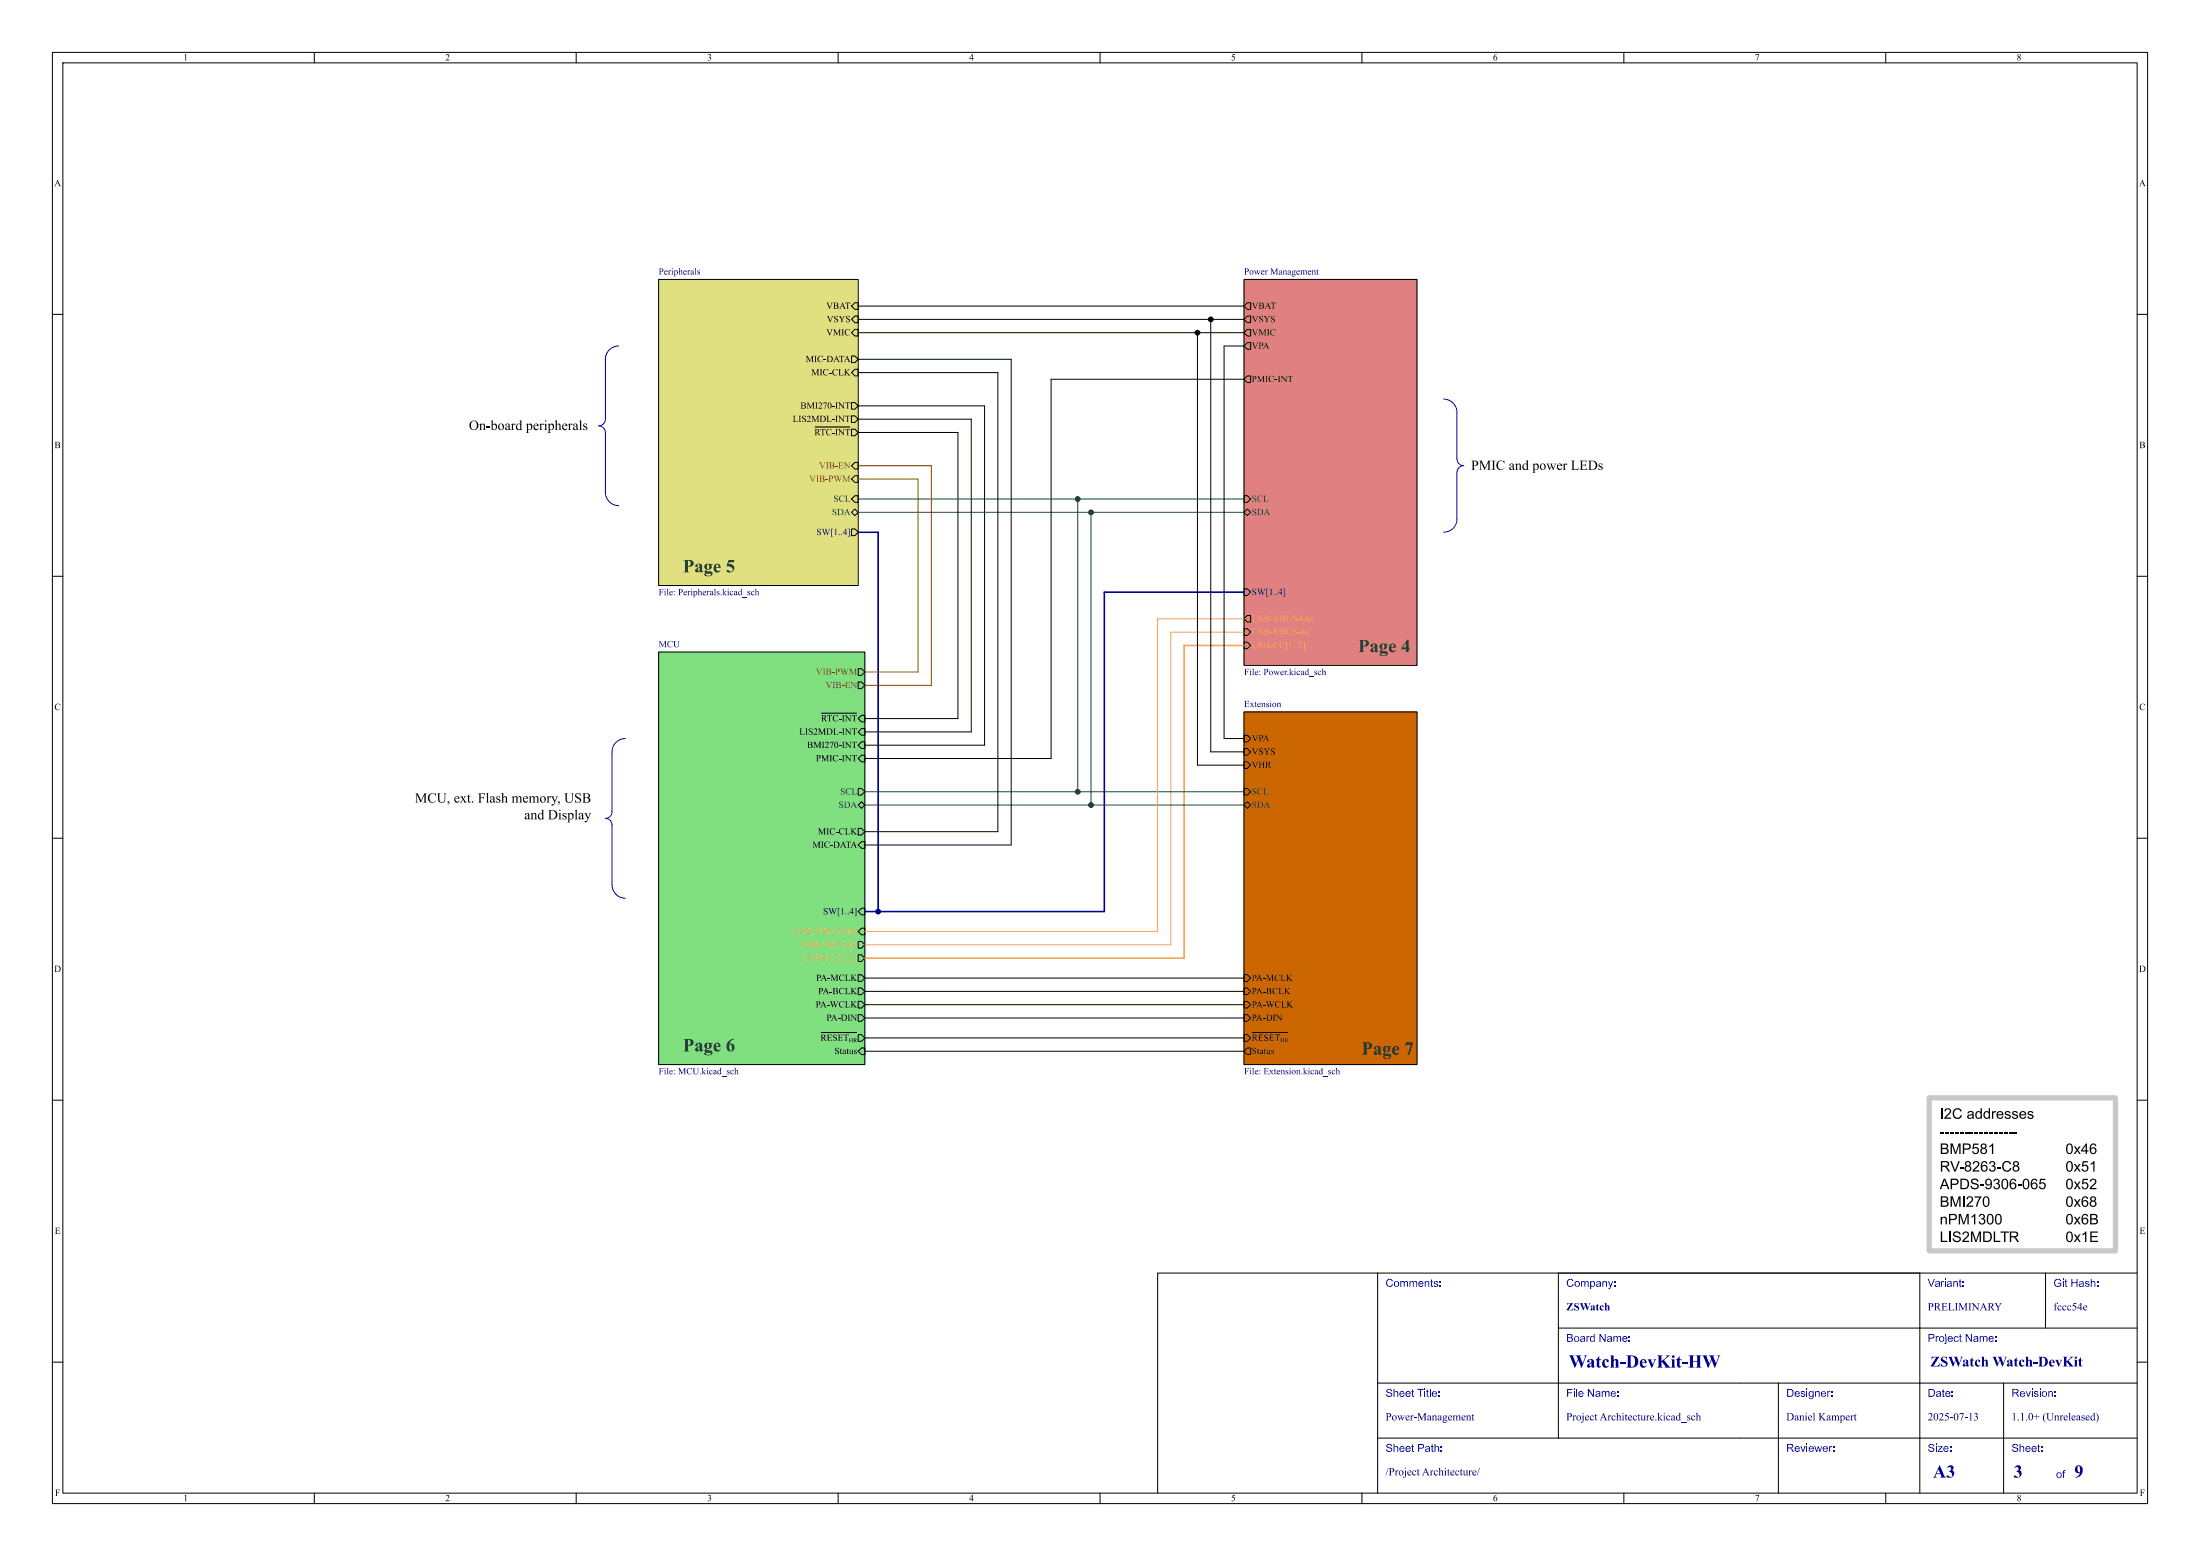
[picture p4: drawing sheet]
<svg xmlns="http://www.w3.org/2000/svg" width="420mm" height="297mm" viewBox="0 0 420 297" stroke-linecap="round" stroke-linejoin="round" font-family="sans-serif">
<g fill="none" stroke="#000" stroke-width=".19">
<path d="M10 10h400v277h-400zM12 12h396v273h-396zM60 10v2M110 10v2M160 10v2M210 10v2M260 10v2M310 10v2M360 10v2M10 60h2M408 60h2M10 110h2"/>
<path d="M408 110h2M237.5 135.9h33v67.3h-33zM10 160h2M237.5 142.9h.6l.7 .6-.7 .6h-.6zM237.5 140.3h.6l.7 .7-.7 .6h-.6zM237.5 145.4h.6l.7 .7-.7 .6h-.6zM237.5 150.5h.6l.7 .6-.7 .7h-.6zM237.5 153.7l.6-.7 .7 .7-.7 .6zM408 160h2M237.5 197.5h.6l.7 .6-.7 .7h-.6zM237.5 193.7h.6l.7 .6-.7 .6h-.6zM237.5 191.1h.6l.7 .7-.7 .6h-.6z"/>
<path d="M237.5 188.6h.6l.7 .6-.7 .7h-.6zM237.5 186.1h.6l.7 .6-.7 .6h-.6zM239.1 197.1h6.7M10 210h2M238.1 200h.7v1.3h-.7l-.6-.6zM408 210h2M263 243v42M297.5 253.5h110.5M297.5 243v31.5M366.5 243v42M390.5 243v10.5M408 243h-187v42"/>
<path d="M10 260h2M263 274.5h145M263 264h145M339.5 264v21M382.5 264v21M408 260h2M60 285v2M110 285v2M160 285v2M210 285v2M260 285v2M310 285v2"/>
<path d="M360 285v2"/>
</g>
<path d="M237.5 135.9h33v67.3h-33z" fill="#c60" stroke="#c60" stroke-width=".19"/>
<path d="M125.7 53.3h38.1v58.5h-38.1z" fill="#e0e080" stroke="#e0e080" stroke-width=".19"/>
<path d="M237.5 53.3h33v73.7h-33z" fill="#e08080" stroke="#e08080" stroke-width=".19"/>
<path d="M125.7 124.5h39.4v78.7h-39.4z" fill="#80e080" stroke="#80e080" stroke-width=".19"/>
<path d="M239 197.5l.8 .1 .1 .3-.3 .2 .6 .5h-.4l-.4-.5h-.1v.4l.2 .1h-.5l.1-.1v-.9h.2v.4a.27 .27 0 0 0 .4-.2 .27 .27 0 0 0-.4-.2zM240.2 197.5h.9v.2l-.1-.2h-.5v.5h.4l.1-.2v.4l-.1-.1h-.4v.4l.4 .1 .3-.3-.1 .3h-.9l.1-.2v-.8zM241.4 197.5l.6-.1v.4a.24 .24 0 0 0-.1-.3 .24 .24 0 0 0-.3 .1 .24 .24 0 0 0 0 .3l.2 .1a.39 .39 0 0 1 .2 .5 .39 .39 0 0 1-.6 .1v-.3a.28 .28 0 0 0 .2 .4 .29 .29 0 0 0 .3-.5l-.5-.3zM242.2 197.5h1v.2l-.2-.2h-.4v.5h.3l.2-.2v.4l-.2-.1h-.3v.4l.4 .1 .3-.3-.1 .3h-1l.2-.2v-.8zM243.4 197.5h.9v.2l-.1-.1-.3-.1v1l.2 .1h-.5l.1-.1 .1-1-.3 .1-.2 .1zM244.4 198.2h.3l-.1 .3h.4l-.1-.3h.3l-.1 .1 .1 .6h-.3l.1-.3h-.4l.1 .3h-.3l.1-.1zM245.2 198.2l.6 .1v.2l-.2 .1 .4 .3h-.2l-.3-.3-.1 .3h.1h-.3l.1-.7h.1v.3a.2 .2 0 0 0 .3-.2 .21 .21 0 0 0-.4-.1z" fill="#000"/>
<g fill="#000084">
<path d="M239 203.9l.3-.1v1.1l.1 .2h-.4l.2-.2v-.7z"/>
<path d="M248.8 203.9l.2-.1v.8l.3-.3h.3l-.4 .3 .4 .5h-.3l-.3-.5 .2 .5h-.4l.1-.2v-.9z"/>
<path d="M252.2 203.9l.3-.1v1.1l.1 .1-.6 .1a.23 .23 0 0 1-.2-.2 .23 .23 0 0 1 .1-.3l.1 .3h.3l-.1-.6h-.2l-.1 .3h-.1l.2-.3h.3v-.3z"/>
<path d="M255 203.9l.2-.1v.6l.3-.2 .2 .1 .1 .8h-.4l.2-.2-.2-.6-.2 .2 .1 .5 .1 .1h-.4l.1-.2v-.7z"/>
<circle cx="238.7" cy="203.9" r=".09"/>
<circle cx="246.3" cy="203.9" r=".09"/>
<circle cx="249.9" cy="203.9" r=".09"/>
</g>
<g fill="none" stroke="#000" stroke-width=".19">
<path d="M125.7 53.3h38.1v58.5h-38.1zM163.2 57.8h.6v1.3h-.6l-.6-.7zM162.6 79.4h.6l.6 .6-.6 .6h-.6zM162.6 76.8h.6l.6 .7-.6 .6h-.6zM162.6 67.9h.6l.6 .7-.6 .6h-.6zM163.2 70.5h.6v1.3h-.6l-.6-.7zM163.2 60.3h.6v1.3h-.6l-.6-.6zM163.2 62.9h.6v1.2h-.6l-.6-.6zM155.6 81.5h6.6M162.6 97.8l.6-.6 .6 .6-.6 .6zM163.2 94.6h.6v1.3h-.6l-.6-.6zM163.2 88.3h.6v1.2h-.6l-.6-.6z"/>
<path d="M163.2 90.8h.6v1.3h-.6l-.6-.7zM162.6 101h.6l.6 .6-.6 .6h-.6z"/>
</g>
<g fill="#000084">
<path d="M127.3 112.5l.2-.1v1.1l.2 .1h-.4l.1-.1v-.8z"/>
<path d="M133.2 112.5l.3-.1v.6l.2-.2 .2 .1 .2 .7h-.4l.1-.2-.1-.5-.2 .1v.5l.1 .1h-.4l.1-.1v-.8z"/>
<path d="M136.3 112.5l.3-.1v1.1l.1 .1h-.4l.1-.1v-.8z"/>
<path d="M137.9 112.5l.3-.1v.8l.2-.4h.3l-.4 .3 .5 .5h-.4l-.2-.4 .1 .4h-.4l.1-.2v-.9z"/>
<path d="M141.3 112.5l.3-.1v1.1h.1l-.6 .1a.23 .23 0 0 1-.2-.2 .23 .23 0 0 1 .1-.2l.2 .3h.2l-.1-.6h-.1l-.2 .3h-.1l.2-.4 .3 .1v-.4z"/>
<path d="M144.1 112.5l.3-.1v.6l.2-.2 .2 .1 .2 .7h-.4l.1-.2-.1-.5-.2 .1v.5l.1 .1h-.4l.1-.1v-.8z"/>
<circle cx="127" cy="112.5" r=".09"/>
<circle cx="132.1" cy="112.5" r=".09"/>
<circle cx="139" cy="112.5" r=".09"/>
</g>
<path d="M237.5 53.3h33v73.7h-33zM238.1 57.8h.7v1.3h-.7l-.6-.7zM238.1 71.8h.7v1.2h-.7l-.6-.6zM238.1 60.3h.7v1.3h-.7l-.6-.6zM238.1 62.9h.7v1.2h-.7l-.6-.6zM238.1 65.4h.7v1.3h-.7l-.6-.7zM237.5 94.6h.6l.7 .7-.7 .6h-.6zM237.5 97.8l.6-.6 .7 .6-.7 .6zM237.5 112.4h.6l.7 .6-.7 .7h-.6zM238.1 117.5h.7v1.2h-.7l-.6-.6zM237.5 120h.6l.7 .7-.7 .6h-.6zM237.5 122.6h.6l.7 .6-.7 .6h-.6z" fill="none" stroke="#000" stroke-width=".19"/>
<g fill="#000084">
<path d="M239 127.7l.3-.1v1.1l.1 .2h-.4l.2-.2v-.7z"/>
<path d="M246.1 127.7l.3-.1v.8l.2-.3h.3l-.4 .3 .5 .5h-.4l-.2-.5 .1 .5h-.4l.1-.2v-.9z"/>
<path d="M249.5 127.7l.3-.1v1.1l.1 .1-.6 .1a.23 .23 0 0 1-.2-.2 .23 .23 0 0 1 .2-.3l.1 .3h.3l-.1-.6h-.2l-.1 .3h-.2l.2-.3h.4l-.1-.3z"/>
<path d="M252.3 127.7l.3-.1v.6l.2-.2 .2 .1 .2 .8h-.4l.1-.2-.1-.6-.2 .2v.5l.1 .1h-.4l.1-.2v-.7z"/>
<circle cx="238.7" cy="127.7" r=".09"/>
<circle cx="247.2" cy="127.7" r=".09"/>
</g>
<g fill="none" stroke="#000" stroke-width=".19">
<path d="M125.7 124.5h39.4v78.7h-39.4zM156.9 136.1h6.6M163.8 130.2h.7l.6 .6-.6 .6h-.7zM163.8 127.6h.7l.6 .7-.6 .6h-.7zM164.5 139.1h.6v1.2h-.6l-.7-.6zM163.8 150.5h.7l.6 .6-.6 .7h-.7zM163.8 158.1h.7l.6 .7-.6 .6h-.7zM163.8 153.7l.7-.7 .6 .7-.6 .6zM164.5 141.6h.6v1.3h-.6l-.7-.7zM164.5 144.1h.6v1.3h-.6l-.7-.6zM163.8 179.7h.7l.6 .6-.6 .7h-.7zM164.5 160.7h.6v1.2h-.6l-.7-.6z"/>
<path d="M164.5 177.2h.6v1.2h-.6l-.7-.6zM164.5 173.4h.6v1.2h-.6l-.7-.6zM156.8 197.1h6.7M163.8 182.2h.7l.6 .7-.6 .6h-.7zM163.8 193.7h.7l.6 .6-.6 .6h-.7zM163.8 191.1h.7l.6 .7-.6 .6h-.7zM163.8 188.6h.7l.6 .6-.6 .7h-.7zM163.8 186.1h.7l.6 .6-.6 .6h-.7zM164.5 200h.6v1.3h-.6l-.7-.6z"/>
</g>
<g fill="#000084">
<path d="M127.3 203.9l.2-.1v1.1l.2 .2h-.4l.1-.2v-.7z"/>
<path d="M133.9 203.9l.3-.1v.8l.2-.3h.4l-.4 .3 .4 .5h-.4l-.2-.5 .1 .5h-.4l.2-.2v-.9z"/>
<path d="M137.4 203.9l.2-.1 .1 1.1 .1 .1-.7 .1a.23 .23 0 0 1-.1-.2 .23 .23 0 0 1 .1-.3l.1 .3h.3l-.1-.6h-.2l-.1 .3h-.1l.2-.3h.3v-.3z"/>
<path d="M140.2 203.9l.2-.1v.6l.2-.2 .2 .1 .2 .8h-.4l.2-.2-.2-.6-.2 .2v.5l.2 .1h-.4l.1-.2v-.7z"/>
<circle cx="127" cy="203.9" r=".09"/>
<circle cx="135.1" cy="203.9" r=".09"/>
</g>
<path d="M118.1 66a2.54 2.54 0 0 0-2.5 2.6v11.4a1.28 1.28 0 0 1-1.3 1.3 1.28 1.28 0 0 1 1.3 1.3v11.4a2.56 2.56 0 0 0 2.5 2.5M275.6 76.2a2.56 2.56 0 0 1 2.6 2.5M278.1 78.7l.1 8.9a1.28 1.28 0 0 0 1.2 1.3 1.28 1.28 0 0 0-1.2 1.2l-.1 9M278.2 99a2.54 2.54 0 0 1-2.6 2.6M119.4 141a2.54 2.54 0 0 0-2.6 2.5v11.4a1.28 1.28 0 0 1-1.2 1.3 1.28 1.28 0 0 1 1.2 1.3v11.4a2.56 2.56 0 0 0 2.6 2.6" fill="none" stroke="#0000c2" stroke-width=".19"/>
<path d="M163.8 101.6h3.8v72.4M237.5 113h-26.7v61h-45.7" fill="none" stroke="#000084" stroke-width=".3"/>
<path d="M237.5 123.2h-11.4v59.7h-61" fill="none" stroke="#ffa049" stroke-width=".3"/>
<path d="M163.8 97.8h73.7M163.8 95.3h73.7M205.7 95.3v55.8M208.3 97.8v55.9M165.1 153.7h72.4M165.1 151.1h72.4" fill="none" stroke="#004848" stroke-width=".19"/>
<g fill="none" stroke="#000" stroke-width=".19">
<path d="M163.8 58.4h73.7M163.8 68.6h29.2v92.7h-27.9M163.8 77.5h24.2v64.7h-22.9M163.8 63.5h73.7M163.8 71.1h26.7v87.7h-25.4M163.8 61h73.7M228.6 63.5v82.6h8.9M231.1 61v82.5h6.4M237.5 66h-3.8v75h3.8M237.5 72.4h-36.8v72.4h-35.6M163.8 80h21.6v59.7h-20.3M163.8 82.6h19.1v54.6h-17.8"/>
<path d="M165.1 186.7h72.4M165.1 194.3h72.4M165.1 189.2h72.4M165.1 198.1h72.4M165.1 191.8h72.4M165.1 200.7h72.4"/>
</g>
<path d="M237.5 118.1h-16.5v59.7h-55.9M237.5 120.7h-14v59.6h-58.4" fill="none" stroke="#ffa049" stroke-width=".19"/>
<path d="M163.8 88.9h14v41.9h-12.7M163.8 91.4h11.5v36.9h-10.2" fill="none" stroke="#804d00" stroke-width=".19"/>
<path d="M368.3 209.6h35.6v29.2h-35.6z" fill="none" stroke="#c8c8c8" stroke-width="1"/>
<path d="M370.7 211.5v2.1M372.2 235.1v2M374.9 228.3v2.1" fill="none" stroke="#000" stroke-width=".26"/>
<g fill="#000">
<path d="M93.7 80.4l.4-.2v.9a.52 .52 0 0 1 .8 0 .52 .52 0 0 1-.1 .8 .62 .62 0 0 1-.9 .1v-.8h.2v.7a.4 .4 0 0 0 .5 0 .4 .4 0 0 0 .1-.5 .33 .33 0 0 0-.3-.4 .33 .33 0 0 0-.3 .2h-.2l-.1-.7zM99.1 80.4l.4-.2v1.7l.2 .1-.4 .1v-.2a.5 .5 0 0 1-.6 .1 .5 .5 0 0 1-.2-.6h.2l.1 .3a.33 .33 0 0 0 .2 .2 .33 .33 0 0 0 .3 0v-.7a.33 .33 0 0 0-.4-.3 .33 .33 0 0 0-.2 .5h-.2a.55 .55 0 0 1 .8-.5v-.5zM105.9 80.4l.4-.2v.9a.38 .38 0 0 1 .5-.2 .38 .38 0 0 1 .2 .5v.6l.2 .1h-.6l.2-.2v-.7a.24 .24 0 0 0-.2-.2 .24 .24 0 0 0-.3 .2v.8l.2 .1h-.6l.2-.2v-1.2v-.3zM110.5 80.4l.5-.2v1.7l.1 .2h-.5l.1-.2v-1.2v-.3zM291.3 88l.4-.2v1.7l.2 .1-.4 .1v-.1a.5 .5 0 0 1-.7 0 .5 .5 0 0 1-.2-.6h.3v.3a.33 .33 0 0 0 .2 .3 .33 .33 0 0 0 .4-.1v-.6a.33 .33 0 0 0-.5-.3 .33 .33 0 0 0-.1 .4h-.3a.55 .55 0 0 1 .9-.4l-.1-.6zM92.8 151.5l.4-.2v1.7l.2 .2h-.6l.2-.2v-1.2l-.1-.3zM95.7 151.5l.4-.2v.9a.38 .38 0 0 1 .5-.2 .38 .38 0 0 1 .2 .5v.6l.2 .1h-.6l.2-.1v-.8a.24 .24 0 0 0-.3-.2 .24 .24 0 0 0-.2 .2v.8l.2 .1h-.6l.2-.2v-1.2l-.1-.3zM103.3 154.7l.4-.2v1.7l.2 .1-.4 .1v-.1a.5 .5 0 0 1-.6 0 .5 .5 0 0 1-.2-.6h.2v.3a.33 .33 0 0 0 .3 .3 .33 .33 0 0 0 .3-.1v-.6a.33 .33 0 0 0-.4-.3 .33 .33 0 0 0-.2 .4h-.2a.55 .55 0 0 1 .8-.4v-.6zM109.7 154.7l.4-.2v1.7l.2 .2h-.6l.2-.2v-1.2v-.3zM370.4 216.1h.7v.2h-.7zM371.3 216.1h.8v.2h-.8zM370.5 218.3h.8a.51 .51 0 0 1 .6 .3 .51 .51 0 0 1-.3 .6 .57 .57 0 0 1 .4 .7 .57 .57 0 0 1-.7 .4h-.8v-.3h.8a.37 .37 0 0 0 .4-.3 .37 .37 0 0 0-.5-.4h-.4v.7h-.3v-.9h.7a.32 .32 0 0 0 .4-.2 .32 .32 0 0 0-.2-.4h-.6v.6h-.3z"/>
<path d="M372.3 216.1h.7v.2h-.7zM371.4 211.7a.64 .64 0 0 1 1 .1 .64 .64 0 0 1-.3 .9l-.6 .6h1v.3h-1.3a1.96 1.96 0 0 1 .9-1.2 .39 .39 0 0 0-.1-.7 .39 .39 0 0 0-.5 .4h-.3zM373.2 216.1h.7v.2h-.7zM374.1 216.1h.8v.2h-.8zM373 211.8a.88 .88 0 0 1 1.5 .3l-.3 .1a.65 .65 0 0 0-.8-.4 .65 .65 0 0 0-.3 .9 .62 .62 0 0 0 .5 .6 .62 .62 0 0 0 .7-.5l.2 .1a.95 .95 0 0 1-1.2 .6 .95 .95 0 0 1-.5-1.4zM375 216.1h.8v.2h-.8zM374.7 218.3h.8a.61 .61 0 0 1 .7 .5 .61 .61 0 0 1-.7 .6h-.5v.9h-.3v-1.1h.8a.37 .37 0 0 0 .5-.3 .37 .37 0 0 0-.5-.4h-.5v.7h-.3zM376 216.1h.7v.2h-.7zM375.7 212.2a.65 .65 0 0 1 .9-.1 .65 .65 0 0 1 .2 .8l.1 .7h-.3v-.2a.57 .57 0 0 1-.6 .2 .57 .57 0 0 1-.5-.4h.3l.3 .2a.44 .44 0 0 0 .4-.6l-1 .4a.65 .65 0 0 1 .9-.5 .22 .22 0 0 0 .1-.3 .22 .22 0 0 0-.3-.1h-.3l-.1 .2h-.2zM376.7 218.3h1v.2h-.8l-.1 .6a.66 .66 0 0 1 .9 .3 .66 .66 0 0 1-.4 .9 .66 .66 0 0 1-.8-.6h.2a.45 .45 0 0 0 .6 .3 .45 .45 0 0 0 .2-.6 .45 .45 0 0 0-.6-.2l-.4 .1zM376.9 216.1h.8v.2h-.8zM377.8 216.1h.8v.2h-.8z"/>
<path d="M377.3 212.2a.54 .54 0 0 1 .8 .1v-.8h.2v2.1h-.2v-.2a.6 .6 0 0 1-.7 .1 .6 .6 0 0 1-.3-.7h.2a.43 .43 0 0 0 .5 .6 .43 .43 0 0 0 .3-.7 .4 .4 0 0 0-.5-.4 .4 .4 0 0 0-.3 .5h-.2zM378.8 216.1h.7v.2h-.7zM378.3 218.4a.53 .53 0 0 1 .8 0 .53 .53 0 0 1-.1 .8 .63 .63 0 0 1 0 1.1 .63 .63 0 0 1-1-.6h.3a.41 .41 0 0 0 .6 .4 .41 .41 0 0 0 .1-.7 .41 .41 0 0 0-.7 .2v.1h-.3l.1-.3 .3-.2-.3-.4h.3a.33 .33 0 0 0 .4 .3 .33 .33 0 0 0 .1-.6 .33 .33 0 0 0-.5 .2l-.3 .1zM379.7 216.1h.8v.2h-.8zM378.8 212.2a.54 .54 0 0 1 .9 .1v-.8h.2v2.1h-.2v-.2a.6 .6 0 0 1-.8 .1 .6 .6 0 0 1-.3-.7h.3a.43 .43 0 0 0 .5 .6 .43 .43 0 0 0 .3-.7 .4 .4 0 0 0-.5-.4 .4 .4 0 0 0-.3 .5h-.3zM380.3 212.1h.2v.2l.2-.2h.3v.3a.33 .33 0 0 0-.4 0 .33 .33 0 0 0-.1 .4v.8h-.2zM380.6 216.1h.8v.2h-.8zM381.6 216.1h.7v.2h-.7zM381.3 212.3a.68 .68 0 0 1 .8-.2 .68 .68 0 0 1 .4 .8h-1.1a.42 .42 0 0 0 .3 .5 .42 .42 0 0 0 .5-.3h.3a.69 .69 0 0 1-.9 .4 .69 .69 0 0 1-.5-.8h1.1a.41 .41 0 0 0-.4-.4 .41 .41 0 0 0-.4 .4h-.3zM382.5 216.1h.8v.2h-.8zM382.8 212.2l.2-.1a.57 .57 0 0 1 .8 .4h-.2l-.2-.2h-.2l-.2 .1 .1 .2a.62 .62 0 0 1 .8 .6 .64 .64 0 0 1-.7 .4 .64 .64 0 0 1-.5-.5h.2a.32 .32 0 0 0 .4 .3 .32 .32 0 0 0 .3-.4 .71 .71 0 0 1-.9-.6zM383.4 216.1h.8v.2h-.8z"/>
<path d="M384.2 212.2l.2-.1a.57 .57 0 0 1 .8 .4h-.2l-.2-.2h-.3l-.1 .1 .1 .2a.62 .62 0 0 1 .8 .6 .64 .64 0 0 1-.7 .4 .64 .64 0 0 1-.5-.5h.2a.32 .32 0 0 0 .4 .3 .32 .32 0 0 0 .2-.4 .71 .71 0 0 1-.8-.6zM384.4 216.1h.7v.2h-.7zM385.7 212.3a.68 .68 0 0 1 .8-.2 .68 .68 0 0 1 .3 .8h-1.1a.42 .42 0 0 0 .4 .5 .42 .42 0 0 0 .5-.3h.2a.69 .69 0 0 1-.9 .4 .69 .69 0 0 1-.4-.8h1.1a.41 .41 0 0 0-.4-.4 .41 .41 0 0 0-.4 .4h-.3zM387.2 212.2l.2-.1a.57 .57 0 0 1 .8 .4h-.3l-.1-.2h-.3l-.2 .1 .1 .2a.62 .62 0 0 1 .8 .6 .64 .64 0 0 1-.6 .4 .64 .64 0 0 1-.6-.5h.3a.32 .32 0 0 0 .3 .3 .32 .32 0 0 0 .3-.4 .71 .71 0 0 1-.8-.6zM394.7 218.4a.71 .71 0 0 1 .9 0 .71 .71 0 0 1 .1 .9 .7 .7 0 0 1-.2 .8 .7 .7 0 0 1-.9 0l-.2-.8h.3a.51 .51 0 0 0 0 .6 .51 .51 0 0 0 .5 .2 1.08 1.08 0 0 0-.1-1.6 .58 .58 0 0 0-.4 .8h-.3v-.3zM398.2 218.3h.2v1.3h.3v.2h-.3v.5h-.2v-.5h-.9v-.2h.9v-.9l-.7 .9h-.2zM399.2 218.4l.2-.1a.57 .57 0 0 1 .8 .5h-.2a.42 .42 0 0 0-.6-.3 .42 .42 0 0 0-.2 .5v.2a.64 .64 0 0 1 .9 .1 .64 .64 0 0 1-.2 1 .64 .64 0 0 1-.9-.4l-.1-.3h.3a.41 .41 0 0 0 .6 .4 .41 .41 0 0 0 .1-.7 .41 .41 0 0 0-.7 .2v.1h-.3a1.41 1.41 0 0 1 .3-1.2zM370.5 232.3h.2v.2a.52 .52 0 0 1 .6-.3 .52 .52 0 0 1 .4 .6v.9h-.3v-.9a.36 .36 0 0 0-.4-.4 .36 .36 0 0 0-.3 .5v.8h-.2zM370.5 235.1h.3v1.7h1v.3h-1.3zM370.5 228.3h.8a.51 .51 0 0 1 .6 .3 .51 .51 0 0 1-.3 .7 .57 .57 0 0 1 .4 .7 .57 .57 0 0 1-.7 .4h-.8v-.3h.8a.37 .37 0 0 0 .4-.4 .37 .37 0 0 0-.5-.3h-.4v.7h-.3v-.9h.7a.32 .32 0 0 0 .4-.2 .32 .32 0 0 0-.2-.4h-.6v.6h-.3zM370.5 221.6h.9a.56 .56 0 0 1 .7 .5 .56 .56 0 0 1-.5 .6l.7 .9h-.3l-.6-.8-.3-.1h-.3v.9h-.3v-1.1h.9a.35 .35 0 0 0 .4-.3 .35 .35 0 0 0-.4-.4h-.6v.7h-.3zM371.1 225h.3l.8 2h-.3l-.3-.6h-.8l-.2 .6h-.3l.3-.8h1l-.4-1-.3 1h-.3z"/>
<path d="M372.4 218.3h.4l.5 1.7 .6-1.7h.4v2h-.3v-1.7l-.6 1.7h-.2l-.6-1.7v1.7h-.2zM372.4 228.3h.4l.5 1.8 .6-1.8h.4v2.1h-.3v-1.7l-.6 1.7h-.2l-.6-1.8v1.8h-.2zM373 235.2l.4-.2a.69 .69 0 0 1 .9 .6h-.3a.44 .44 0 0 0-.4-.4 .44 .44 0 0 0-.4 .5v.1a1.18 1.18 0 0 1 1.1 .6 .8 .8 0 0 1-.7 .7 .8 .8 0 0 1-.8-.7h.2a.55 .55 0 0 0 .5 .5 .55 .55 0 0 0 .6-.5l-.2-.2a.87 .87 0 0 1-1.1-.6zM372.1 231.7h.7a.61 .61 0 0 1 .8 .6 .61 .61 0 0 1-.8 .6h-.5v.8h-.2v-1h.8a.37 .37 0 0 0 .4-.4 .37 .37 0 0 0-.5-.4h-.5v.8h-.2zM372.3 221.6h.3l.6 1.8 .7-1.8h.2l-.7 2h-.3zM372.4 225h.7a.61 .61 0 0 1 .8 .6 .61 .61 0 0 1-.7 .6h-.6v.8h-.2v-1.1h.8a.37 .37 0 0 0 .4-.3 .37 .37 0 0 0-.4-.4h-.6v.7h-.2zM373.9 231.7h.4l.6 1.7 .6-1.7h.3v2h-.2v-1.7l-.6 1.7h-.2l-.6-1.7v1.7h-.3zM374.1 222.8h.8v.2h-.8zM374.2 225h.7a1.01 1.01 0 0 1 1 1 1.01 1.01 0 0 1-.9 1h-.8v-.2h.7a.77 .77 0 0 0 .7-.8 .77 .77 0 0 0-.7-.8h-.4v1.6h-.3zM375.3 221.8a.53 .53 0 0 1 .8-.1 .53 .53 0 0 1-.1 .8 .63 .63 0 0 1 0 1.1 .63 .63 0 0 1-1-.6h.3a.41 .41 0 0 0 .6 .4 .41 .41 0 0 0 .1-.7 .41 .41 0 0 0-.7 .2v.1h-.3l.1-.3 .3-.2-.3-.4h.3a.33 .33 0 0 0 .4 .3 .33 .33 0 0 0 .1-.5 .33 .33 0 0 0-.5 .1l-.3 .1zM374.8 235.2a.64 .64 0 0 1 1 .1 .64 .64 0 0 1-.2 .9l-.7 .6h1v.3h-1.3a1.96 1.96 0 0 1 .9-1.2 .39 .39 0 0 0-.1-.6 .39 .39 0 0 0-.5 .4l-.3-.1zM376.4 225.1l.4-.1a.69 .69 0 0 1 .9 .6h-.2a.44 .44 0 0 0-.5-.5 .44 .44 0 0 0-.4 .6 1.18 1.18 0 0 1 1.2 .6 .8 .8 0 0 1-.8 .7 .8 .8 0 0 1-.8-.7h.2a.55 .55 0 0 0 .5 .5 .55 .55 0 0 0 .6-.4l-.2-.2a.87 .87 0 0 1-1-.7z"/>
<path d="M376.3 235.1h.4l.5 1.7 .6-1.7h.4v2h-.3v-1.7l-.6 1.7h-.2l-.6-1.7v1.7h-.2zM375.6 228.5a.64 .64 0 0 1 1 .1 .64 .64 0 0 1-.3 .9l-.6 .6h1v.3h-1.3l.3-.6a1.03 1.03 0 0 0 .7-1.1 .39 .39 0 0 0-.5-.1 .39 .39 0 0 0-.2 .3h-.3zM377 228.4h1.3l-.6 1.2-.2 .8h-.3l.1-.6 .6-1.2h-.9zM376.4 232.2l.7-.5v2h-.3v-1.6l-.4 .3zM378 231.8a.54 .54 0 0 1 .8 0 .54 .54 0 0 1-.1 .8 .62 .62 0 0 1 0 1.1 .62 .62 0 0 1-1-.5l.3-.1a.4 .4 0 0 0 .4 .4 .4 .4 0 0 0 .4-.5 .4 .4 0 0 0-.6-.2v-.3a.35 .35 0 0 0 .5-.2 .35 .35 0 0 0-.4-.4 .35 .35 0 0 0-.3 .4l-.3-.1zM376.8 221.8a.64 .64 0 0 1 1 0 .64 .64 0 0 1-.3 1l-.6 .6h1v.2h-1.3a1.96 1.96 0 0 1 .9-1.1 .39 .39 0 0 0-.1-.7 .39 .39 0 0 0-.5 .4h-.3zM378 226.1h.8v.3h-.8zM378.4 221.8l.2-.1a.57 .57 0 0 1 .8 .4h-.2a.42 .42 0 0 0-.6-.3 .42 .42 0 0 0-.2 .6v.2a.64 .64 0 0 1 .9 .1 .64 .64 0 0 1-.2 .9 .64 .64 0 0 1-.9-.4l-.1-.2h.3a.41 .41 0 0 0 .6 .3 .41 .41 0 0 0 .1-.7 .41 .41 0 0 0-.7 .3v.1h-.3a1.41 1.41 0 0 1 .3-1.2zM378.8 228.5a.71 .71 0 0 1 .8 0 .71 .71 0 0 1 .2 .9 .7 .7 0 0 1-.2 .8 .7 .7 0 0 1-.9 0l-.2-.8h.3a.51 .51 0 0 0 0 .5 .51 .51 0 0 0 .5 .2 1.08 1.08 0 0 0-.1-1.6 .58 .58 0 0 0-.4 .9h-.3v-.3zM378.6 235.1h.7a1.01 1.01 0 0 1 1 1 1.01 1.01 0 0 1-1 1h-.7v-.3h.7a.77 .77 0 0 0 .7-.7 .77 .77 0 0 0-.7-.8h-.4v1.5h-.3zM379.9 221.7a.54 .54 0 0 1 .8 0 .54 .54 0 0 1-.1 .8 .62 .62 0 0 1 0 1.1 .62 .62 0 0 1-.9-.5h.2a.4 .4 0 0 0 .5 .3 .4 .4 0 0 0 .3-.5 .4 .4 0 0 0-.5-.2v-.2a.35 .35 0 0 0 .5-.3 .35 .35 0 0 0-.4-.4 .35 .35 0 0 0-.3 .4l-.3-.1zM379.1 225.2a.71 .71 0 0 1 .9-.1 .71 .71 0 0 1 .3 .8 .75 .75 0 0 1-.2 1 .75 .75 0 0 1-1-.1l-.1-.3h.2a.42 .42 0 0 0 .6 .3 .42 .42 0 0 0 .2-.6v-.1a.59 .59 0 0 1-.7 .2 .59 .59 0 0 1-.3-.6h.2a.4 .4 0 0 0 .6 .3 .4 .4 0 0 0 .1-.7 .4 .4 0 0 0-.7 .2v.2h-.2z"/>
<path d="M379.6 231.8a.71 .71 0 0 1 .8 .1 .71 .71 0 0 1 .2 .8 .7 .7 0 0 1-.2 .9 .7 .7 0 0 1-.9-.1l-.2-.8h.2a.51 .51 0 0 0 0 .6 .51 .51 0 0 0 .6 .2 1.08 1.08 0 0 0-.2-1.6 .58 .58 0 0 0-.4 .8h-.2v-.2zM379.8 218.8l.7-.5v2h-.2v-1.6l-.5 .3zM380.8 225.1a.54 .54 0 0 1 .8 0 .54 .54 0 0 1-.1 .8 .62 .62 0 0 1 0 1.1 .62 .62 0 0 1-1-.5l.3-.1a.4 .4 0 0 0 .4 .4 .4 .4 0 0 0 .4-.5 .4 .4 0 0 0-.6-.3v-.2a.35 .35 0 0 0 .5-.3 .35 .35 0 0 0-.4-.4 .35 .35 0 0 0-.3 .4h-.3zM380.6 235.1h.3v1.7h1v.3h-1.3zM381.2 222.8h.8v.2h-.8zM381.1 231.8a.71 .71 0 0 1 .9 .1 .71 .71 0 0 1 .1 .8 .7 .7 0 0 1-.2 .9 .7 .7 0 0 1-.9-.1l-.2-.8h.3a.51 .51 0 0 0 0 .6 .51 .51 0 0 0 .5 .2 1.08 1.08 0 0 0-.1-1.6 .58 .58 0 0 0-.4 .8h-.3v-.2zM381.9 235.1h1.6v.2h-.7v1.8h-.2v-1.8h-.7zM382.4 225.1a.71 .71 0 0 1 .8 .1 .71 .71 0 0 1 .2 .8 .7 .7 0 0 1-.2 .9 .7 .7 0 0 1-.9-.1l-.2-.8h.2a.51 .51 0 0 0 0 .6 .51 .51 0 0 0 .6 .2 1.08 1.08 0 0 0-.2-1.6 .58 .58 0 0 0-.4 .8h-.2v-.2zM382.5 221.9a.88 .88 0 0 1 1.4 .3h-.2a.65 .65 0 0 0-.9-.3 .65 .65 0 0 0-.3 .9 .62 .62 0 0 0 .5 .6 .62 .62 0 0 0 .7-.5l.3 .1a.95 .95 0 0 1-1.3 .6 .95 .95 0 0 1-.4-1.4zM383.9 225.1l.2-.1a.57 .57 0 0 1 .8 .5h-.2a.42 .42 0 0 0-.6-.3 .42 .42 0 0 0-.2 .5v.3a.64 .64 0 0 1 .9 0 .64 .64 0 0 1-.2 1 .64 .64 0 0 1-.9-.4l-.1-.3h.3a.41 .41 0 0 0 .6 .4 .41 .41 0 0 0 .1-.7 .41 .41 0 0 0-.7 .2v.1h-.3a1.41 1.41 0 0 1 .3-1.2zM383.7 235.1h.9a.56 .56 0 0 1 .7 .4 .56 .56 0 0 1-.6 .7l.7 .9h-.3l-.5-.8-.3-.1h-.4v.9h-.2v-1.2h.8a.35 .35 0 0 0 .5-.2 .35 .35 0 0 0-.4-.4h-.7v.6h-.2zM384.4 221.8a.53 .53 0 0 1 .9-.1 .53 .53 0 0 1-.2 .8 .63 .63 0 0 1 0 1.1 .63 .63 0 0 1-.9-.6h.3a.41 .41 0 0 0 .5 .4 .41 .41 0 0 0 .1-.7 .41 .41 0 0 0-.6 .2v.1h-.3l.1-.3 .3-.2-.3-.4h.2a.33 .33 0 0 0 .5 .3 .33 .33 0 0 0 .1-.5 .33 .33 0 0 0-.6 .1l-.2 .1z"/>
<path d="M385.2 226.1h.7v.3h-.7zM386.4 225.1a.71 .71 0 0 1 .9 .1 .71 .71 0 0 1 .1 .8 .7 .7 0 0 1-.2 .9 .7 .7 0 0 1-.9-.1l-.2-.8h.3a.51 .51 0 0 0 0 .6 .51 .51 0 0 0 .5 .2 1.08 1.08 0 0 0-.1-1.6 .58 .58 0 0 0-.4 .8h-.3v-.2zM388 225.1l.1-.1a.57 .57 0 0 1 .9 .5h-.3a.42 .42 0 0 0-.5-.3 .42 .42 0 0 0-.3 .5v.3a.64 .64 0 0 1 1 0 .64 .64 0 0 1-.3 1 .64 .64 0 0 1-.9-.4v-.3h.2a.41 .41 0 0 0 .6 .4 .41 .41 0 0 0 .1-.7 .41 .41 0 0 0-.6 .2l-.1 .1h-.2a1.41 1.41 0 0 1 .3-1.2zM389.5 225h1v.2h-.8l-.1 .6a.66 .66 0 0 1 .9 .3 .66 .66 0 0 1-.4 .9 .66 .66 0 0 1-.9-.5l.3-.1a.45 .45 0 0 0 .6 .3 .45 .45 0 0 0 .2-.6 .45 .45 0 0 0-.6-.2l-.4 .1zM394.7 221.7a.71 .71 0 0 1 .9 .1 .71 .71 0 0 1 .1 .8 .7 .7 0 0 1-.2 .9 .7 .7 0 0 1-.9 0l-.2-.9h.3a.51 .51 0 0 0 0 .6 .51 .51 0 0 0 .5 .2 1.08 1.08 0 0 0-.1-1.6 .58 .58 0 0 0-.4 .8h-.3v-.2zM394.7 225.1a.71 .71 0 0 1 .9 .1 .71 .71 0 0 1 .1 .8 .7 .7 0 0 1-.2 .9 .7 .7 0 0 1-.9-.1l-.2-.8h.3a.51 .51 0 0 0 0 .6 .51 .51 0 0 0 .5 .2 1.08 1.08 0 0 0-.1-1.6 .58 .58 0 0 0-.4 .8h-.3v-.2zM394.7 228.5a.71 .71 0 0 1 .9 0 .71 .71 0 0 1 .1 .9 .7 .7 0 0 1-.2 .8 .7 .7 0 0 1-.9 0l-.2-.8h.3a.51 .51 0 0 0 0 .5 .51 .51 0 0 0 .5 .2 1.08 1.08 0 0 0-.1-1.6 .58 .58 0 0 0-.4 .9h-.3v-.3zM394.7 231.8a.71 .71 0 0 1 .9 .1 .71 .71 0 0 1 .1 .8 .7 .7 0 0 1-.2 .9 .7 .7 0 0 1-.9-.1l-.2-.8h.3a.51 .51 0 0 0 0 .6 .51 .51 0 0 0 .5 .2 1.08 1.08 0 0 0-.1-1.6 .58 .58 0 0 0-.4 .8h-.3v-.2zM394.7 235.2a.71 .71 0 0 1 .9 0 .71 .71 0 0 1 .1 .9 .7 .7 0 0 1-.2 .8 .7 .7 0 0 1-.9 0l-.2-.8h.3a.51 .51 0 0 0 0 .6 .51 .51 0 0 0 .5 .2 1.08 1.08 0 0 0-.1-1.6 .58 .58 0 0 0-.4 .8h-.3v-.3zM395.9 218.8h.3l.3 .5 .4-.5h.3l-.5 .7 .5 .8h-.3l-.3-.6-.4 .6h-.3l.5-.8zM395.9 222.2h.3l.3 .5 .4-.5h.3l-.5 .7 .5 .7h-.3l-.3-.5-.4 .5h-.3l.5-.7zM395.9 225.5h.3l.3 .5 .4-.5h.3l-.5 .7 .5 .8h-.3l-.3-.6-.4 .6h-.3l.5-.8z"/>
<path d="M395.9 228.9h.3l.3 .5 .4-.5h.3l-.5 .7 .5 .8h-.3l-.3-.6-.4 .6h-.3l.5-.8zM395.9 232.3h.3l.3 .5 .4-.5h.3l-.5 .7 .5 .7h-.3l-.3-.6-.4 .6h-.3l.5-.7zM395.9 235.6h.3l.3 .5 .4-.5h.3l-.5 .7 .5 .8h-.3l-.3-.6-.4 .6h-.3l.5-.8zM397.6 221.6h1v.3h-.8l-.1 .5a.66 .66 0 0 1 .9 .3 .66 .66 0 0 1-.4 .9 .66 .66 0 0 1-.8-.5h.2a.45 .45 0 0 0 .6 .2 .45 .45 0 0 0 .2-.6 .45 .45 0 0 0-.6-.1l-.4 .1zM397.6 225h1v.2h-.8l-.1 .6a.66 .66 0 0 1 .9 .3 .66 .66 0 0 1-.4 .9 .66 .66 0 0 1-.8-.5l.2-.1a.45 .45 0 0 0 .6 .3 .45 .45 0 0 0 .2-.6 .45 .45 0 0 0-.6-.2l-.4 .1zM397.7 228.5l.1-.1a.57 .57 0 0 1 .8 .4h-.2a.42 .42 0 0 0-.5-.2 .42 .42 0 0 0-.3 .5v.2a.64 .64 0 0 1 1 .1 .64 .64 0 0 1-.3 .9 .64 .64 0 0 1-.9-.3v-.3h.2a.41 .41 0 0 0 .6 .3 .41 .41 0 0 0 .1-.6 .41 .41 0 0 0-.6 .2l-.1 .1h-.2a1.41 1.41 0 0 1 .3-1.2zM397.7 231.8l.1-.1a.57 .57 0 0 1 .8 .5h-.2a.42 .42 0 0 0-.5-.3 .42 .42 0 0 0-.3 .6v.2a.64 .64 0 0 1 1 .1 .64 .64 0 0 1-.3 .9 .64 .64 0 0 1-.9-.4v-.2h.2a.41 .41 0 0 0 .6 .3 .41 .41 0 0 0 .1-.7 .41 .41 0 0 0-.6 .2l-.1 .2h-.2a1.41 1.41 0 0 1 .3-1.3zM397.6 235.6l.7-.5v2h-.2v-1.6l-.5 .3zM399 235.1h1.5v.2h-1.2v.6h1.1v.2h-1.1v.7h1.2v.3h-1.5zM399.2 228.5a.53 .53 0 0 1 .8-.1 .53 .53 0 0 1-.1 .9 .63 .63 0 0 1 0 1.1 .63 .63 0 0 1-1-.6h.3a.41 .41 0 0 0 .6 .3 .41 .41 0 0 0 0-.7 .41 .41 0 0 0-.6 .3v.1h-.3l.1-.4 .3-.1-.3-.5h.3a.33 .33 0 0 0 .4 .3 .33 .33 0 0 0 .1-.5 .33 .33 0 0 0-.5 .2h-.3zM399.1 222.1l.8-.5v2h-.3v-1.5l-.5 .3zM399 231.7h.8a.51 .51 0 0 1 .6 .3 .51 .51 0 0 1-.3 .6 .57 .57 0 0 1 .4 .8 .57 .57 0 0 1-.7 .3h-.8v-.2h.8a.37 .37 0 0 0 .5-.4 .37 .37 0 0 0-.6-.3h-.4v.7h-.3v-1h.7a.32 .32 0 0 0 .5-.2 .32 .32 0 0 0-.3-.4h-.6v.6h-.3z"/>
<path d="M399.1 225.1a.64 .64 0 0 1 1 .1 .64 .64 0 0 1-.2 1l-.7 .6h1v.2h-1.3a1.96 1.96 0 0 1 .9-1.2 .39 .39 0 0 0-.1-.6 .39 .39 0 0 0-.5 .4h-.3z"/>
<circle cx="104.2" cy="80.4" r=".13"/>
</g>
<g fill="#000" stroke="#000" stroke-width=".19">
<circle cx="228.6" cy="63.5" r=".46"/>
<circle cx="231.1" cy="61" r=".46"/>
</g>
<g fill="#004848" stroke="#004848" stroke-width=".19">
<circle cx="208.3" cy="97.8" r=".46"/>
<circle cx="205.7" cy="95.3" r=".46"/>
<circle cx="205.7" cy="151.1" r=".46"/>
<circle cx="208.3" cy="153.7" r=".46"/>
</g>
<circle cx="167.6" cy="174" r=".46" fill="#000084" stroke="#000084" stroke-width=".19"/>
<g font-size="3.5" fill="#143c28">
<text x="130.4" y="109.7">Page5</text>
<text x="259.3" y="124.9">Page4</text>
<text x="130.4" y="201.1">Page6</text>
<text x="259.9" y="201.8">Page7</text>
</g>
<g font-size="3.5" fill="#00007f">
<text x="299.5" y="261.9">Watch-DevKit-HW</text>
<text x="369" y="282.9">A3</text>
<text x="384.4" y="282.9">3</text>
<text x="396" y="282.9">9</text>
</g>
<text font-size="2.8" fill="#00007f" x="368.5" y="261.6">ZSWatchWatch-DevKit</text>
<g font-size="2.7">
<text x="89.5" y="83.1">On-boardperipherals</text>
<text x="280.8" y="90.8">PMIC andpowerLEDs</text>
<text x="79.2" y="154.3">MCU, ext.Flashmemory,USB</text>
<text x="100.1" y="157.5">andDisplay</text>
</g>
<g font-size="2.1" fill="#00f">
<text x="264.5" y="246.2">Comments:</text>
<text x="299" y="246.2">Company:</text>
<text x="368" y="246.2">Variant:</text>
<text x="392" y="246.2">Git Hash:</text>
<text x="299" y="256.7">Board Name:</text>
<text x="368" y="256.7">Project Name:</text>
<text x="264.5" y="267.2">Sheet Title:</text>
<text x="299" y="267.2">File Name:</text>
<text x="341" y="267.2">Designer:</text>
<text x="368" y="267.2">Date:</text>
<text x="384" y="267.2">Revision:</text>
<text x="264.5" y="277.7">Sheet Path:</text>
<text x="341" y="277.7">Reviewer:</text>
<text x="368" y="277.7">Size:</text>
<text x="384" y="277.7">Sheet:</text>
<text x="392.5" y="282.7">of</text>
</g>
<g font-size="2.1" fill="#00007f">
<text x="299" y="250.7">ZSWatch</text>
<text x="368" y="250.7">PRELIMINARY</text>
<text x="392" y="250.7">fccc54e</text>
<text x="264.5" y="271.7">Power-Management</text>
<text x="299" y="271.7">ProjectArchitecture.kicad_sch</text>
<text x="341" y="271.7">DanielKampert</text>
<text x="368" y="271.7">2025-07-13</text>
<text x="384" y="271.7">1.1.0+(Unreleased)</text>
<text x="264.5" y="282.2">/ProjectArchitecture/</text>
</g>
<g font-size="1.8">
<text x="35" y="12">1</text>
<text x="85" y="12">2</text>
<text x="135" y="12">3</text>
<text x="185" y="12">4</text>
<text x="235" y="12">5</text>
<text x="285" y="12">6</text>
<text x="335" y="12">7</text>
<text x="385" y="12">8</text>
<text x="10.3" y="36">A</text>
<text x="408.3" y="36">A</text>
<text x="157.7" y="59.4">VBAT</text>
<text x="239" y="59.4">VBAT</text>
<text x="157.7" y="64.5">VMIC</text>
<text x="157.8" y="61.9">VSYS</text>
<text x="239" y="61.9">VSYS</text>
<text x="239" y="64.5">VMIC</text>
<text x="153.8" y="69.6">MIC-DATA</text>
<text x="239" y="67">VPA</text>
<text x="154.9" y="72.1">MIC-CLK</text>
<text x="239" y="73.4">PMIC-INT</text>
<text x="151.3" y="81">LIS2MDL-INT</text>
<text x="152.8" y="78.5">BMI270-INT</text>
<text x="155.5" y="83.5">~{RTC-INT}</text>
<text x="10.4" y="86">B</text>
<text x="408.4" y="86">B</text>
<text x="10.4" y="136">C</text>
<text x="408.4" y="136">C</text>
<text x="152.6" y="140.7">LIS2MDL-INT</text>
<text x="154.1" y="143.2">BMI270-INT</text>
<text x="156.7" y="138.1">~{RTC-INT}</text>
<text x="239" y="142">VPA</text>
<text x="155.7" y="145.8">PMIC-INT</text>
<text x="239" y="144.5">VSYS</text>
<text x="239" y="147">VHR</text>
<text x="156.1" y="159.7">MIC-CLK</text>
<text x="155.1" y="162.3">MIC-DATA</text>
<text x="10.3" y="186">D</text>
<text x="155.8" y="187.7">PA-MCLK</text>
<text x="156.2" y="190.2">PA-BCLK</text>
<text x="239" y="190.2">PA-BCLK</text>
<text x="239" y="187.7">PA-MCLK</text>
<text x="408.3" y="186">D</text>
<text x="155.7" y="192.8">PA-WCLK</text>
<text x="157.8" y="195.3">PA-DIN</text>
<text x="239" y="195.3">PA-DIN</text>
<text x="239" y="192.8">PA-WCLK</text>
<text x="156.6" y="199.1">~{RESET_{HR}}</text>
<text x="159.3" y="201.6">Status</text>
<text x="239" y="201.6">Status</text>
<text x="10.4" y="236">E</text>
<text x="408.4" y="236">E</text>
<text x="10.5" y="286">F</text>
<text x="35" y="287">1</text>
<text x="85" y="287">2</text>
<text x="135" y="287">3</text>
<text x="185" y="287">4</text>
<text x="235" y="287">5</text>
<text x="285" y="287">6</text>
<text x="335" y="287">7</text>
<text x="385" y="287">8</text>
<text x="408.5" y="286">F</text>
</g>
<g font-size="1.8" fill="#000084">
<text x="125.7" y="52.6">Peripherals</text>
<text x="237.5" y="52.6">PowerManagement</text>
<text x="155.9" y="102.6">SW[1..4]</text>
<text x="125.7" y="114.3">File: Peripherals.kicad_sch</text>
<text x="239" y="114">SW[1..4]</text>
<text x="125.7" y="123.7">MCU</text>
<text x="237.5" y="129.6">File: Power.kicad_sch</text>
<text x="237.5" y="135.2">Extension</text>
<text x="157.1" y="175">SW[1..4]</text>
<text x="125.7" y="205.8">File: MCU.kicad_sch</text>
<text x="237.5" y="205.8">File: Extension.kicad_sch</text>
</g>
<g font-size="1.8" fill="#804d00">
<text x="156.3" y="89.9">VIB-EN</text>
<text x="154.5" y="92.4">VIB-PWM</text>
<text x="155.7" y="129.3">VIB-PWM</text>
<text x="157.6" y="131.8">VIB-EN</text>
</g>
<g font-size="1.8" fill="#004848">
<text x="158.8" y="98.8">SDA</text>
<text x="159.1" y="96.2">SCL</text>
<text x="239" y="96.2">SCL</text>
<text x="239" y="98.8">SDA</text>
<text x="160.1" y="154.7">SDA</text>
<text x="160.4" y="152.1">SCL</text>
<text x="239" y="152.1">SCL</text>
<text x="239" y="154.7">SDA</text>
</g>
<g font-size="1.8" fill="#ffa049">
<text x="239" y="119.1">USB-VBUS-Out</text>
<text x="239" y="121.6">USB-VBUS-In</text>
<text x="239" y="124.2">USB-CC[1..2]</text>
<text x="151.6" y="178.8">USB-VBUS-Out</text>
<text x="152.8" y="181.3">USB-VBUS-In</text>
<text x="153.4" y="183.9">USB-CC[1..2]</text>
</g>
</svg>
